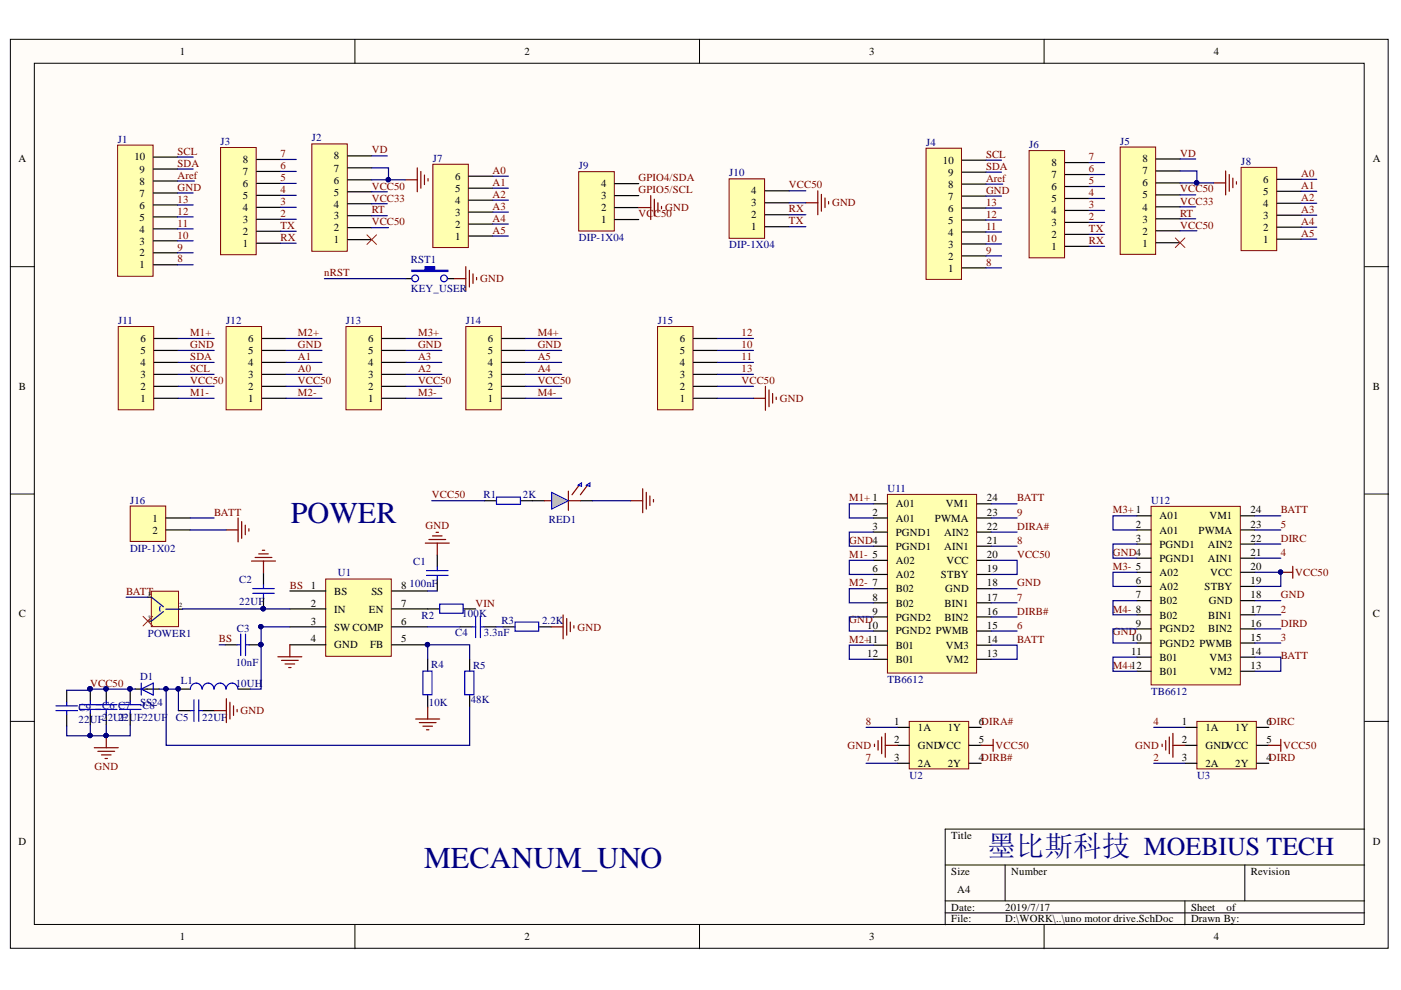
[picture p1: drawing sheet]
<svg xmlns="http://www.w3.org/2000/svg" width="297mm" height="210mm" viewBox="0 0 297 210" stroke-linecap="round" stroke-linejoin="round" font-family="sans-serif">
<g fill="#fffcf8" stroke="#000" stroke-width=".21">
<path d="M2.2 8.3h292.1v192.8h-292.1z"/>
<path d="M7.3 13.4h281.9v182.6h-281.9z"/>
</g>
<g fill="none" stroke="#000" stroke-width=".21">
<path d="M75.3 8.3v5.1M148.3 8.3v5.1M221.4 8.3v5.1M2.2 56.5h5.1M289.3 56.5h5.1M2.2 104.7h5.1M289.3 104.7h5.1M2.2 153h5.1M289.3 153h5.1M289.3 175.8h-88.9v20.3M75.3 196.1v5.1M148.3 196.1v5.1"/>
<path d="M200.4 183.4h88.9M200.4 191h88.9M200.4 193.5h88.9M213.1 183.4v7.6M221.4 196.1v5.1M251.2 191v5.1M263.9 183.4v7.6"/>
</g>
<path d="M188.2 104.8h18.9v37.9h-18.9z" fill="#ffffb0" stroke="#800000" stroke-width=".21"/>
<g fill="none" stroke="#000" stroke-width=".25">
<path d="M185.2 106.8h3M185.2 109.8h3M185.2 112.8h3M185.2 115.8h3M185.2 118.8h3M207.2 106.8h3M207.2 109.8h3M207.2 112.8h3M207.2 115.8h3M207.2 118.8h3M185.2 121.8h3M185.2 124.8h3"/>
<path d="M185.2 127.8h3M185.2 130.8h3M185.2 133.8h3M185.2 136.8h3M185.2 139.8h3M207.2 121.8h3M207.2 124.8h3M207.2 127.8h3M207.2 130.8h3M207.2 133.8h3M207.2 136.8h3M207.2 139.8h3"/>
</g>
<path d="M192.8 153h12.6v10h-12.6z" fill="#ffffb0" stroke="#800000" stroke-width=".21"/>
<path d="M190.2 154.2h2.6M190.2 158h2.6M205.5 154.2h2.5M205.5 158h2.5M190.2 161.8h2.6M205.5 161.8h2.5" fill="none" stroke="#000" stroke-width=".25"/>
<path d="M185.4 157.8v.5M186.2 157v2M186.9 156.3v3.5M187.7 158h2.5M187.7 155.5v5.1M208 158h2.6M210.6 156.8v2.5" fill="none" stroke="#800000" stroke-width=".25"/>
<path d="M253.8 153h12.6v10h-12.6z" fill="#ffffb0" stroke="#800000" stroke-width=".21"/>
<path d="M251.2 154.2h2.6M251.2 158h2.6M266.5 154.2h2.5M266.5 158h2.5M251.2 161.8h2.6M266.5 161.8h2.5" fill="none" stroke="#000" stroke-width=".25"/>
<path d="M246.4 157.8v.5M247.2 157v2M247.9 156.3v3.5M248.7 158h2.5M248.7 155.5v5.1M269 158h2.5M271.5 156.8v2.5" fill="none" stroke="#800000" stroke-width=".25"/>
<path d="M69.1 122.8h13.9v16.4h-13.9z" fill="#ffffb0" stroke="#800000" stroke-width=".21"/>
<g fill="none" stroke="#000" stroke-width=".25">
<path d="M92.7 117.7v2.5M102.7 106.2h2.6M110.3 106.2h5.1M123.1 106.2h2.5M47.7 136.7h2.6M52.8 136.7h2.6M55.9 121.5v2.5M55.9 126.6v2.5M61.5 125.3h7.6M61.5 129.1h7.6M61.5 132.9h7.6M61.5 136.7h7.6"/>
<path d="M83.1 125.3h7.6M83.1 129.1h10.1M83.1 132.9h7.6M83.1 136.7h7.6M90.7 139.8v2.5M92.7 122.8v2.5M97.5 132.9h2.6M98.3 129.1h2.5M99.6 139.8v2.5M102.6 132.9h2.6M106.7 132.9h2.5M114.3 132.9h2.6"/>
<path d="M37.8 146.1h2.6M37.8 150.7h2.6M42.9 150.7h2.5M50.5 146.1h2.6M90.7 147.4v2.5M99.6 147.4v2.5"/>
</g>
<g fill="#000080" stroke="#000080" stroke-width=".21">
<circle cx="90.6" cy="136.7" r=".46"/>
<circle cx="55.8" cy="129.1" r=".46"/>
<circle cx="55.3" cy="136.7" r=".46"/>
<circle cx="37.8" cy="146.1" r=".46"/>
<circle cx="19.1" cy="146.1" r=".46"/>
</g>
<g fill="none" stroke="#00f" stroke-width=".25">
<path d="M105.3 105.4h5v1.5h-5zM50.3 136.7h.7M51 134.4v4.6M52.1 136.7h.7M52.1 134.4v4.6M53.6 124.8h4.6M53.6 125.8h4.6M55.9 124v.8M55.9 125.8v.8M90.4 121h4.6M90.4 122h4.6M92.7 120.2v.8"/>
<path d="M92.7 122v.8M93.2 128.1h5v1.9h-5zM100.1 132.9h.7M100.8 130.6v4.6M101.9 132.9h.7M101.9 130.6v4.6M109.2 131.9h5v1.9h-5zM40.4 150.7h.7M41.1 148.4v4.6M42.1 150.7h.8M42.1 148.4v4.6M42.8 146.1a1.22 1.22 0 0 0-1.2-1.3 1.22 1.22 0 0 0-1.2 1.3"/>
<path d="M45.3 146.1a1.22 1.22 0 0 0-1.2-1.3 1.22 1.22 0 0 0-1.2 1.3M47.9 146.1a1.23 1.23 0 0 0-1.2-1.3 1.23 1.23 0 0 0-1.3 1.3M50.4 146.1a1.23 1.23 0 0 0-1.2-1.3 1.23 1.23 0 0 0-1.2 1.3M89.7 142.3h1.9v5h-1.9zM98.5 142.3h2v5h-2z"/>
</g>
<g fill="none" stroke="#800000" stroke-width=".25">
<path d="M53.3 119h5.1M54.1 118.2h3.5M54.8 117.4h2.1M55.6 116.7h.5M55.9 119v2.5M90.2 115.2h5.1M90.9 114.4h3.6M91.7 113.6h2M92.5 112.9h.5M92.7 115.2v2.5M115.4 106.2h1.6M120.5 104.1v4.1"/>
<path d="M120.5 106.2h2.6M122.8 102.9l-1.5 2M124.6 102.9l-1.5 2M58.9 139.3h5.1M61.5 136.7v2.6M116.9 132.9h2.5M119.4 130.4v5M120.2 131.1v3.6M120.9 131.9v2M121.7 132.7v.5M45.4 150.7h2.6M48 148.1v5.1"/>
<path d="M48.8 148.9v3.5M49.5 149.7v2M50.3 150.4v.5M59.7 140h3.5M60.4 140.8h2.1M61.2 141.5h.5M88.1 152.4h5.1M88.9 153.2h3.6M89.7 154h2M90.4 154.7h.5M90.7 149.9v2.5"/>
</g>
<path d="M122.5 102.9l.8-.5v.7z" fill="#c0c0c0"/>
<path d="M122.5 102.9l.8-.5v.7z" fill="none" stroke="#00f" stroke-width=".21"/>
<path d="M124.3 102.9l.8-.5v.7z" fill="#c0c0c0"/>
<path d="M124.3 102.9l.8-.5v.7z" fill="none" stroke="#00f" stroke-width=".21"/>
<path d="M117 104.4l3.5 1.8-3.5 1.7z" fill="#c0c0c0"/>
<path d="M117 104.4l3.5 1.8-3.5 1.7z" fill="none" stroke="#00f" stroke-width=".21"/>
<path d="M31.3 126.6h.8M31.3 131.7h.8M38 129.2h.7M28.7 146.1h5.1" fill="none" stroke="#000" stroke-width=".25"/>
<path d="M29.9 146.1l2.6-1.3v2.6zM29.9 144.8v2.6" fill="none" stroke="#00f" stroke-width=".25"/>
<path d="M133.7 106.2h2.6M136.3 103.6v5.1M137 104.4v3.5M137.8 105.2v2M138.6 105.9v.5" fill="none" stroke="#800000" stroke-width=".25"/>
<path d="M32.1 125.3h5.7v7.6h-5.7z" fill="#ffffb0" stroke="#800000" stroke-width=".21"/>
<path d="M32.1 126.6l2.5 2M34.6 129.7l-2.5 2M35.2 129.2h2.8" fill="none" stroke="#0c0087" stroke-width=".25"/>
<path d="M34 128.6l-.2 .5 .2 .5" fill="none" stroke="#00f" stroke-width=".25"/>
<path d="M30.3 130.7l2.1 2M32.4 130.7l-2.1 2" fill="none" stroke="#f00" stroke-width=".21"/>
<path d="M24.9 30.8h7.6v27.8h-7.6z" fill="#ffffb0" stroke="#800000" stroke-width=".21"/>
<path d="M32.6 38.4h5M32.6 35.8h5M32.6 33.3h5M32.6 56.1h5M32.6 53.6h5M32.6 51.1h5M32.6 48.5h5M32.6 46h5M32.6 43.5h5M32.6 40.9h5" fill="none" stroke="#000" stroke-width=".25"/>
<path d="M46.8 31.3h7.5v22.7h-7.5z" fill="#ffffb0" stroke="#800000" stroke-width=".21"/>
<path d="M54.4 38.9h5.1M54.4 36.3h5.1M54.4 33.8h5.1M54.4 51.6h5.1M54.4 49h5.1M54.4 46.5h5.1M54.4 44h5.1M54.4 41.4h5.1" fill="none" stroke="#000" stroke-width=".25"/>
<path d="M66.1 30.5h7.5v22.8h-7.5z" fill="#ffffb0" stroke="#800000" stroke-width=".21"/>
<path d="M73.7 38.1h5.1M73.7 35.6h5.1M73.7 33h5.1M73.7 50.8h5.1M73.7 48.3h5.1M73.7 45.7h5.1M73.7 43.2h5.1M73.7 40.7h5.1" fill="none" stroke="#000" stroke-width=".25"/>
<path d="M77.8 49.8l2 2M79.8 49.8l-2 2" fill="none" stroke="#f00" stroke-width=".21"/>
<path d="M85.9 38.1h2.6M88.5 35.6v5.1M89.2 36.3v3.6M90 37.1v2M90.8 37.9v.5" fill="none" stroke="#800000" stroke-width=".25"/>
<path d="M91.8 34.8h7.5v17.7h-7.5z" fill="#ffffb0" stroke="#800000" stroke-width=".21"/>
<path d="M99.4 39.9h5.1M99.4 37.4h5.1M99.4 50h5.1M99.4 47.5h5.1M99.4 45h5.1M99.4 42.4h5.1" fill="none" stroke="#000" stroke-width=".25"/>
<path d="M122.7 36.4h7.5v12.6h-7.5z" fill="#ffffb0" stroke="#800000" stroke-width=".21"/>
<path d="M130.3 38.9h5.1M86.1 59.1h1.2M94.9 59.1h1.3M130.3 46.5h5.1M130.3 44h5.1M130.3 41.5h5.1" fill="none" stroke="#000" stroke-width=".25"/>
<path d="M96.2 59.1h2.6M98.8 56.5v5.1M99.5 57.3v3.6M100.3 58.1v2M101 58.8v.5" fill="none" stroke="#800000" stroke-width=".25"/>
<path d="M87.3 57.3h2.8v-.8h2.1v.8h2.7v.3h-7.6z" fill-rule="evenodd" fill="#00f"/>
<g fill="none" stroke="#00f" stroke-width=".25">
<path d="M87.3 57.3h2.8v-.8h2.1v.8h2.7v.3h-7.6z"/>
<circle cx="88" cy="59" r=".72"/>
<circle cx="94.1" cy="59" r=".71"/>
</g>
<path d="M154.6 37.9h7.5v12.6h-7.5z" fill="#ffffb0" stroke="#800000" stroke-width=".21"/>
<path d="M162.2 48.1h5.1M162.2 45.5h5.1M162.2 43h5.1M162.2 40.5h5.1" fill="none" stroke="#000" stroke-width=".25"/>
<path d="M135.4 44h2.6M138 41.5v5M138.7 42.2v3.6M139.5 43v2M140.3 43.8v.5M170.8 43h2.6M173.4 40.5v5M174.2 41.2v3.6M174.9 42v2M175.7 42.7v.5" fill="none" stroke="#800000" stroke-width=".25"/>
<path d="M139.4 69.2h7.5v17.7h-7.5z" fill="#ffffb0" stroke="#800000" stroke-width=".21"/>
<path d="M147 79.4h5.1M147 76.8h5.1M147 74.3h5.1M147 71.8h5.1M147 84.5h5.1M147 81.9h5.1" fill="none" stroke="#000" stroke-width=".25"/>
<path d="M159.7 84.5h2.6M162.3 81.9v5.1M163 82.7v3.5M163.8 83.4v2.1M164.6 84.2v.5" fill="none" stroke="#800000" stroke-width=".25"/>
<path d="M25.1 69.2h7.5v17.7h-7.5z" fill="#ffffb0" stroke="#800000" stroke-width=".21"/>
<path d="M32.7 79.4h5.1M32.7 76.8h5.1M32.7 74.3h5.1M32.7 71.8h5.1M32.7 84.5h5.1M32.7 81.9h5.1" fill="none" stroke="#000" stroke-width=".25"/>
<path d="M244.1 107.4h18.9v37.8h-18.9z" fill="#ffffb0" stroke="#800000" stroke-width=".21"/>
<g fill="none" stroke="#000" stroke-width=".25">
<path d="M241.1 109.4h3M241.1 112.4h3M241.1 115.4h3M241.1 118.3h3M263.1 109.4h3M263.1 112.4h3M263.1 115.4h3M263.1 118.3h3M241.1 121.3h3M241.1 124.3h3M241.1 127.4h3M241.1 130.3h3"/>
<path d="M241.1 133.3h3M241.1 136.3h3M241.1 139.3h3M263.1 121.3h3M263.1 124.3h3M263.1 127.4h3M263.1 130.3h3M263.1 133.3h3M263.1 136.3h3M263.1 139.3h3M241.1 142.3h3M263.1 142.3h3"/>
</g>
<path d="M47.9 69.2h7.6v17.7h-7.6z" fill="#ffffb0" stroke="#800000" stroke-width=".21"/>
<path d="M55.6 79.4h5M55.6 76.8h5M55.6 74.3h5M55.6 71.8h5M55.6 84.5h5M55.6 81.9h5" fill="none" stroke="#000" stroke-width=".25"/>
<path d="M73.3 69.2h7.6v17.7h-7.6z" fill="#ffffb0" stroke="#800000" stroke-width=".21"/>
<path d="M81 79.4h5.1M81 76.8h5.1M81 74.3h5.1M81 71.8h5.1M81 84.5h5.1M81 81.9h5.1" fill="none" stroke="#000" stroke-width=".25"/>
<path d="M98.8 69.2h7.5v17.7h-7.5z" fill="#ffffb0" stroke="#800000" stroke-width=".21"/>
<path d="M106.4 79.4h5.1M106.4 76.8h5.1M106.4 74.3h5.1M106.4 71.8h5.1M106.4 84.5h5.1M106.4 81.9h5.1" fill="none" stroke="#000" stroke-width=".25"/>
<path d="M27.6 107.3h7.5v7.5h-7.5z" fill="#ffffb0" stroke="#800000" stroke-width=".21"/>
<path d="M35.2 109.8h5.1M35.2 112.4h5.1" fill="none" stroke="#000" stroke-width=".25"/>
<path d="M47.9 112.4h2.6M50.5 109.8v5.1M51.2 110.6v3.5M52 111.3v2.1M52.8 112.1v.5" fill="none" stroke="#800000" stroke-width=".25"/>
<path d="M196.3 31.4h7.6v27.8h-7.6z" fill="#ffffb0" stroke="#800000" stroke-width=".21"/>
<path d="M204 39h5M204 36.5h5M204 34h5M204 56.8h5M204 54.3h5M204 51.7h5M204 49.2h5M204 46.6h5M204 44.1h5M204 41.6h5" fill="none" stroke="#000" stroke-width=".25"/>
<path d="M218.2 31.9h7.5v22.8h-7.5z" fill="#ffffb0" stroke="#800000" stroke-width=".21"/>
<path d="M225.8 39.5h5.1M225.8 37h5.1M225.8 34.5h5.1M225.8 52.2h5.1M225.8 49.7h5.1M225.8 47.2h5.1M225.8 44.6h5.1M225.8 42.1h5.1" fill="none" stroke="#000" stroke-width=".25"/>
<path d="M237.5 31.2h7.5v22.7h-7.5z" fill="#ffffb0" stroke="#800000" stroke-width=".21"/>
<path d="M245.1 38.8h5.1M245.1 36.2h5.1M245.1 33.7h5.1M245.1 51.5h5.1M245.1 48.9h5.1M245.1 46.4h5.1M245.1 43.9h5.1M245.1 41.3h5.1" fill="none" stroke="#000" stroke-width=".25"/>
<path d="M249.2 50.5l2 2M251.2 50.5l-2 2" fill="none" stroke="#f00" stroke-width=".21"/>
<path d="M257.3 38.8h2.6M259.9 36.2v5.1M260.6 37v3.6M261.4 37.8v2M262.1 38.5v.5" fill="none" stroke="#800000" stroke-width=".25"/>
<path d="M263.1 35.5h7.6v17.6h-7.6z" fill="#ffffb0" stroke="#800000" stroke-width=".21"/>
<g fill="none" stroke="#000" stroke-width=".25">
<path d="M270.8 38h5.1M270.8 50.7h5.1M270.8 48.2h5.1M270.8 45.6h5.1M270.8 43.1h5.1M270.8 40.6h5.1M14.1 146.4v2.5M14.1 151.4v2.6M19.1 146.1v2.5M19.1 151.2v2.5M22.5 146.1v2.5M22.5 151.2v2.5"/>
<path d="M27.6 146.1v2.5M27.6 151.2v2.5"/>
</g>
<path d="M271.5 121.3h2.6M274.1 120.1v2.5M20 158.5h5.1M20.7 159.3h3.6M22.5 156v2.5M21.5 160.1h2M22.3 160.8h.5" fill="none" stroke="#800000" stroke-width=".25"/>
<g fill="#000080" stroke="#000080" stroke-width=".21">
<circle cx="271.5" cy="121.3" r=".46"/>
<circle cx="22.5" cy="146.1" r=".46"/>
<circle cx="19.1" cy="146.1" r=".46"/>
<circle cx="27.6" cy="146.1" r=".46"/>
<circle cx="55.8" cy="129.1" r=".46"/>
<circle cx="55.3" cy="132.9" r=".46"/>
<circle cx="90.6" cy="136.7" r=".46"/>
<circle cx="35.2" cy="146.1" r=".46"/>
<circle cx="37.8" cy="146.1" r=".46"/>
<circle cx="55.3" cy="136.7" r=".46"/>
<circle cx="82.3" cy="38.1" r=".46"/>
<circle cx="253.7" cy="38.7" r=".47"/>
<circle cx="22.5" cy="155.9" r=".46"/>
<circle cx="19.1" cy="155.9" r=".46"/>
</g>
<g fill="none" stroke="#00f" stroke-width=".25">
<path d="M11.9 150.7h4.5M11.9 149.7h4.5M14.1 148.9v.8M14.1 150.7v.7M16.9 150.4h7.9M16.9 149.4h7.9M19.1 148.6v.8M19.1 150.4v.8M22.5 148.6v.8M22.5 150.4v.8M25.3 150.4h4.6M25.3 149.4h4.6"/>
<path d="M27.6 148.6v.8M27.6 150.4v.8"/>
</g>
<g fill="none" stroke="#000080" stroke-width=".25">
<path d="M37.6 33.3h3.3M37.6 35.8h3.3M37.6 38.4h3.6M59.5 33.8h3.3M59.5 36.3h3.3M59.5 38.9h3.3M78.8 38.1h7.1M78.8 35.6h3.6v2.5M78.8 33h3.3M104.5 39.9h3.3M104.5 37.4h3.3M209 34h3.3"/>
<path d="M209 36.5h3.3M209 39h3.6M230.9 34.5h3.3M230.9 37h3.3M230.9 39.5h3.3M250.2 38.8h7.1M250.2 36.2h3.6v2.6M250.2 33.7h3.3M275.9 38h3.3M37.6 40.9h3.3M37.6 43.5h3.3M37.6 46h3.3"/>
<path d="M37.6 48.5h3.3M37.6 51.1h3.3M37.6 53.6h3.3M37.6 56.1h3.3M59.5 41.4h3.3M59.5 44h3.3M59.5 46.5h3.3M59.5 49h3.3M59.5 51.6h3.3M68.8 59.1h17.3M78.8 40.7h3.3M78.8 43.2h3.3"/>
<path d="M78.8 45.7h3.3M78.8 48.3h3.6M104.5 50h3.3M104.5 47.5h3.3M104.5 45h3.3M104.5 42.4h3.3M167.3 40.5h3.5M167.3 43h3.5M167.3 45.5h3.5M167.3 48.1h3.5M209 41.6h3.3M209 44.1h3.3"/>
<path d="M209 46.6h3.3M209 49.2h3.3M209 51.7h3.3M209 54.3h3.3M209 56.8h3.3M230.9 42.1h3.3M230.9 44.6h3.3M230.9 47.2h3.3M230.9 49.7h3.3M230.9 52.2h3.3M250.2 41.3h3.3M250.2 43.9h3.3"/>
<path d="M250.2 46.4h3.3M250.2 48.9h3.6M275.9 50.7h3.3M275.9 48.2h3.3M275.9 45.6h3.3M275.9 43.1h3.3M275.9 40.6h3.3M37.8 71.8h7.6M37.8 74.3h7.6M37.8 76.8h7.6M37.8 79.4h7.6M60.6 71.8h7.7"/>
<path d="M60.6 74.3h7.7M60.6 76.8h7.7M60.6 79.4h7.7M86.1 71.8h7.6M86.1 74.3h7.6M86.1 76.8h7.6M86.1 79.4h7.6M111.5 71.8h7.6M111.5 74.3h7.6M111.5 76.8h7.6M111.5 79.4h7.6M152.1 71.8h7.6"/>
<path d="M152.1 74.3h7.6M152.1 76.8h7.6M152.1 79.4h7.6M37.8 81.9h7.6M37.8 84.5h7.6M60.6 81.9h7.7M60.6 84.5h7.7M86.1 81.9h7.6M86.1 84.5h7.6M111.5 81.9h7.6M111.5 84.5h7.6M152.1 81.9h7.6"/>
<path d="M152.1 84.5h7.6M40.3 109.8h5.1M40.3 112.4h7.6M91.5 106.2h11.2M125.6 106.2h8.1M185.2 106.8h-5.1v3h5.1M185.2 112.8h-5.1v3h5.1M185.2 118.8h-5.1v3h5.1M210.2 118.8h5.4v3h-5.4M210.2 106.8h5.4M210.2 109.8h5.4M210.2 112.8h5.4"/>
<path d="M210.2 115.8h5.4M241.1 109.4h-5.1v3h5.1M241.1 115.4h-5.1v2.9h5.1M266.1 109.4h5.4M266.1 112.4h5.4M266.1 115.4h5.4M266.1 118.3h5.4M26.7 126.6h4.6M46.5 136.7h1.2M55.4 132.7v13.4h-2.3M55.4 132.9h6.1M61.5 129.1l-22.8 .1"/>
<path d="M90.7 139.8v-3.1h8.9v3.1M90.7 125.3h2M90.7 132.9h6.8M105.2 132.9h1.5M185.2 124.8h-5.1v3h5.1M185.2 130.8h-5.1v3h5.1M185.2 136.8h-5.1v3h5.1M210.2 136.8h5.4v3h-5.4M210.2 124.8h5.4M210.2 127.8h5.4M210.2 130.8h5.4M210.2 133.8h5.4"/>
<path d="M241.1 121.3h-5.1v3h5.1M241.1 127.4h-5.1v2.9h5.1M241.1 133.3h-5.1v3h5.1M241.1 139.3h-5.1v3h5.1M266.1 139.3h5.4v3h-5.4M266.1 121.3h5.4v3h-5.4M266.1 127.4h5.4M266.1 130.3h5.4M266.1 133.3h5.4M266.1 136.3h5.4M14.1 154v2h5M19.1 153.7v2.3h3.4v-2.3"/>
<path d="M27.6 153.7v2.3h-5.1M28.7 146.1h-9.6v.3h-5M33.8 146.1h1.4M99.6 149.9v8.1h-64.4v-11.9h2.6v4.6M183.6 154.2h6.6M244.6 154.2h6.6M183.6 161.8h6.6M244.6 161.8h6.6"/>
</g>
<g font-size="6.4" fill="#000080">
<text x="61.7" y="111">POWER</text>
<text x="89.9" y="184">MECANUM_UNO</text>
</g>
<text font-size="6.1" fill="#000080" x="209.3" y="181.5">墨比斯科技 MOEBIUS TECH</text>
<g font-size="2.3">
<text x="38.1" y="11.7">1</text>
<text x="111.2" y="11.7">2</text>
<text x="184.3" y="11.7">3</text>
<text x="257.3" y="11.7">4</text>
<text x="3.9" y="34.5">A</text>
<text x="28.5" y="34">10</text>
<text x="51.5" y="34.5">8</text>
<text x="70.8" y="33.8">8</text>
<text x="199.9" y="34.7">10</text>
<text x="222.9" y="35.2">8</text>
<text x="242.2" y="34.5">8</text>
<text x="291.1" y="34.5">A</text>
<text x="29.6" y="41.7">7</text>
<text x="29.6" y="39.2">8</text>
<text x="29.6" y="36.6">9</text>
<text x="51.5" y="39.7">6</text>
<text x="51.5" y="37.2">7</text>
<text x="70.8" y="41.5">5</text>
<text x="70.8" y="38.9">6</text>
<text x="70.8" y="36.4">7</text>
<text x="96.5" y="40.7">5</text>
<text x="96.5" y="38.2">6</text>
<text x="127.4" y="39.7">4</text>
<text x="159.2" y="41.2">4</text>
<text x="201" y="39.8">8</text>
<text x="201" y="37.2">9</text>
<text x="222.9" y="40.3">6</text>
<text x="222.9" y="37.7">7</text>
<text x="242.2" y="39.5">6</text>
<text x="242.2" y="37">7</text>
<text x="267.8" y="41.3">5</text>
<text x="267.8" y="38.8">6</text>
<text x="29.6" y="46.8">5</text>
<text x="29.6" y="44.2">6</text>
<text x="51.5" y="47.3">3</text>
<text x="51.5" y="44.8">4</text>
<text x="51.5" y="42.2">5</text>
<text x="70.8" y="46.5">3</text>
<text x="70.8" y="44">4</text>
<text x="96.5" y="45.8">3</text>
<text x="96.5" y="43.2">4</text>
<text x="127.4" y="47.3">1</text>
<text x="127.4" y="44.8">2</text>
<text x="127.4" y="42.2">3</text>
<text x="159.2" y="46.3">2</text>
<text x="159.2" y="43.7">3</text>
<text x="201" y="47.5">5</text>
<text x="201" y="44.9">6</text>
<text x="201" y="42.3">7</text>
<text x="222.9" y="48">3</text>
<text x="222.9" y="45.4">4</text>
<text x="222.9" y="42.8">5</text>
<text x="242.2" y="47.2">3</text>
<text x="242.2" y="44.7">4</text>
<text x="242.2" y="42.1">5</text>
<text x="267.8" y="46.4">3</text>
<text x="267.8" y="43.9">4</text>
<text x="29.6" y="51.8">3</text>
<text x="29.6" y="49.3">4</text>
<text x="51.5" y="52.4">1</text>
<text x="51.5" y="49.8">2</text>
<text x="70.8" y="51.6">1</text>
<text x="70.8" y="49.1">2</text>
<text x="96.5" y="50.8">1</text>
<text x="96.5" y="48.3">2</text>
<text x="159.2" y="48.8">1</text>
<text x="201" y="52.5">3</text>
<text x="201" y="50">4</text>
<text x="222.9" y="53">1</text>
<text x="222.9" y="50.5">2</text>
<text x="242.2" y="52.3">1</text>
<text x="242.2" y="49.7">2</text>
<text x="267.8" y="51.5">1</text>
<text x="267.8" y="49">2</text>
<text x="29.6" y="56.9">1</text>
<text x="29.6" y="54.4">2</text>
<text x="201" y="57.6">1</text>
<text x="201" y="55.1">2</text>
<text x="29.8" y="77.6">4</text>
<text x="29.8" y="75.1">5</text>
<text x="29.8" y="72.5">6</text>
<text x="52.6" y="77.6">4</text>
<text x="52.6" y="75.1">5</text>
<text x="52.6" y="72.5">6</text>
<text x="78.1" y="77.6">4</text>
<text x="78.1" y="75.1">5</text>
<text x="78.1" y="72.5">6</text>
<text x="103.4" y="77.6">4</text>
<text x="103.4" y="75.1">5</text>
<text x="103.4" y="72.5">6</text>
<text x="144.1" y="77.6">4</text>
<text x="144.1" y="75.1">5</text>
<text x="144.1" y="72.5">6</text>
<text x="4" y="82.7">B</text>
<text x="29.8" y="82.7">2</text>
<text x="29.8" y="80.1">3</text>
<text x="52.6" y="82.7">2</text>
<text x="52.6" y="80.1">3</text>
<text x="78.1" y="82.7">2</text>
<text x="78.1" y="80.1">3</text>
<text x="103.4" y="82.7">2</text>
<text x="103.4" y="80.1">3</text>
<text x="144.1" y="82.7">2</text>
<text x="144.1" y="80.1">3</text>
<text x="291.1" y="82.7">B</text>
<text x="29.8" y="85.2">1</text>
<text x="52.6" y="85.2">1</text>
<text x="78.1" y="85.2">1</text>
<text x="103.4" y="85.2">1</text>
<text x="144.1" y="85.2">1</text>
<text x="189.9" y="107.6">A01</text>
<text x="200.5" y="107.6">VM1</text>
<text x="209.2" y="106.3">24</text>
<text x="32.3" y="110.6">1</text>
<text x="32.3" y="113.2">2</text>
<text x="185" y="109.4">2</text>
<text x="185" y="112.3">3</text>
<text x="189.9" y="110.6">A01</text>
<text x="189.9" y="113.6">PGND1</text>
<text x="198.2" y="110.6">PWMA</text>
<text x="200.2" y="113.6">AIN2</text>
<text x="209.2" y="112.3">22</text>
<text x="209.2" y="109.4">23</text>
<text x="240.9" y="111.9">2</text>
<text x="245.8" y="110.1">A01</text>
<text x="245.8" y="113.2">A01</text>
<text x="254.1" y="113.2">PWMA</text>
<text x="256.4" y="110.1">VM1</text>
<text x="265.1" y="111.9">23</text>
<text x="265.1" y="108.9">24</text>
<text x="189.9" y="116.6">PGND1</text>
<text x="189.9" y="119.6">A02</text>
<text x="200.2" y="116.6">AIN1</text>
<text x="200.7" y="119.6">VCC</text>
<text x="209.2" y="118.3">20</text>
<text x="209.2" y="115.4">21</text>
<text x="240.9" y="114.8">3</text>
<text x="245.8" y="116.1">PGND1</text>
<text x="245.8" y="119.2">PGND1</text>
<text x="256.1" y="119.2">AIN1</text>
<text x="256.1" y="116.1">AIN2</text>
<text x="265.1" y="117.9">21</text>
<text x="265.1" y="114.8">22</text>
<text x="65.9" y="124.8">1</text>
<text x="85.1" y="124.8">8</text>
<text x="185" y="121.4">6</text>
<text x="189.9" y="122.6">A02</text>
<text x="189.9" y="125.6">B02</text>
<text x="199.5" y="122.6">STBY</text>
<text x="200.4" y="125.6">GND</text>
<text x="209.2" y="124.3">18</text>
<text x="209.2" y="121.4">19</text>
<text x="240.9" y="123.9">6</text>
<text x="245.8" y="122.1">A02</text>
<text x="245.8" y="125.2">A02</text>
<text x="255.4" y="125.2">STBY</text>
<text x="256.6" y="122.1">VCC</text>
<text x="265.1" y="123.9">19</text>
<text x="265.1" y="120.8">20</text>
<text x="4" y="130.9">C</text>
<text x="65.9" y="128.6">2</text>
<text x="70.9" y="126.1">BS</text>
<text x="70.9" y="129.9">IN</text>
<text x="78.2" y="129.9">EN</text>
<text x="78.7" y="126.1">SS</text>
<text x="85.1" y="128.6">7</text>
<text x="185" y="127.3">8</text>
<text x="185" y="130.3">9</text>
<text x="189.9" y="128.6">B02</text>
<text x="189.9" y="131.6">PGND2</text>
<text x="200.3" y="131.6">BIN2</text>
<text x="200.3" y="128.6">BIN1</text>
<text x="209.2" y="130.3">16</text>
<text x="209.2" y="127.3">17</text>
<text x="240.9" y="126.8">7</text>
<text x="245.8" y="128.1">B02</text>
<text x="245.8" y="131.1">B02</text>
<text x="256.2" y="131.1">BIN1</text>
<text x="256.3" y="128.1">GND</text>
<text x="265.1" y="129.9">17</text>
<text x="265.1" y="126.8">18</text>
<text x="291.1" y="130.9">C</text>
<text x="65.9" y="132.4">3</text>
<text x="65.9" y="136.2">4</text>
<text x="70.9" y="133.7">SW COMP</text>
<text x="70.9" y="137.5">GND</text>
<text x="78.5" y="137.5">FB</text>
<text x="85.1" y="136.2">5</text>
<text x="85.1" y="132.4">6</text>
<text x="183.9" y="133.3">10</text>
<text x="189.9" y="134.5">PGND2 PWMB</text>
<text x="189.9" y="137.6">B01</text>
<text x="200.5" y="137.6">VM3</text>
<text x="209.2" y="136.3">14</text>
<text x="209.2" y="133.3">15</text>
<text x="239.8" y="135.9">10</text>
<text x="240.9" y="132.8">9</text>
<text x="245.8" y="134.1">PGND2</text>
<text x="245.8" y="137.1">PGND2 PWMB</text>
<text x="256.2" y="134.1">BIN2</text>
<text x="265.1" y="135.9">15</text>
<text x="265.1" y="132.8">16</text>
<text x="183.9" y="139.3">12</text>
<text x="189.9" y="140.5">B01</text>
<text x="200.5" y="140.5">VM2</text>
<text x="209.2" y="139.3">13</text>
<text x="239.8" y="138.8">11</text>
<text x="245.8" y="140.1">B01</text>
<text x="245.8" y="143.1">B01</text>
<text x="256.4" y="143.1">VM2</text>
<text x="256.4" y="140.1">VM3</text>
<text x="265.1" y="141.8">13</text>
<text x="265.1" y="138.8">14</text>
<text x="189.6" y="153.7">1</text>
<text x="194.6" y="155">1A</text>
<text x="200.9" y="155">1Y</text>
<text x="207.5" y="153.7">6DIRA#</text>
<text x="250.6" y="153.7">1</text>
<text x="255.6" y="155">1A</text>
<text x="261.9" y="155">1Y</text>
<text x="268.5" y="153.7">6DIRC</text>
<text x="189.6" y="157.5">2</text>
<text x="189.6" y="161.3">3</text>
<text x="194.6" y="158.8">GNDVCC</text>
<text x="207.5" y="161.3">4DIRB#</text>
<text x="207.5" y="157.5">5</text>
<text x="250.6" y="157.5">2</text>
<text x="250.6" y="161.3">3</text>
<text x="255.6" y="158.8">GNDVCC</text>
<text x="268.5" y="161.3">4DIRD</text>
<text x="268.5" y="157.5">5</text>
<text x="194.6" y="162.6">2A</text>
<text x="200.9" y="162.6">2Y</text>
<text x="255.6" y="162.6">2A</text>
<text x="261.9" y="162.6">2Y</text>
<text x="3.9" y="179.1">D</text>
<text x="201.7" y="177.9">Title</text>
<text x="291.1" y="179.1">D</text>
<text x="201.7" y="185.5">Size</text>
<text x="214.4" y="185.5">Number</text>
<text x="265.2" y="185.5">Revision</text>
<text x="203" y="189.3">A4</text>
<text x="201.7" y="193.1">Date:</text>
<text x="201.7" y="195.6">File:</text>
<text x="213.1" y="193.1">2019/7/17</text>
<text x="213.1" y="195.6">D:\WORK\..\uno motor drive.SchDoc</text>
<text x="252.5" y="193.1">Sheet</text>
<text x="252.5" y="195.6">Drawn By:</text>
<text x="260" y="193.1">of</text>
<text x="38.1" y="199.4">1</text>
<text x="111.2" y="199.4">2</text>
<text x="184.3" y="199.4">3</text>
<text x="257.3" y="199.4">4</text>
</g>
<g font-size="2.3" fill="#000080">
<text x="66.1" y="30">J2</text>
<text x="24.9" y="30.2">J1</text>
<text x="46.8" y="30.7">J3</text>
<text x="91.8" y="34.3">J7</text>
<text x="122.7" y="35.9">J9</text>
<text x="196.4" y="30.9">J4</text>
<text x="218.2" y="31.4">J6</text>
<text x="237.5" y="30.7">J5</text>
<text x="263.2" y="35">J8</text>
<text x="154.6" y="37.4">J10</text>
<text x="122.7" y="51.1">DIP-1X04</text>
<text x="154.6" y="52.6">DIP-1X04</text>
<text x="87.1" y="55.8">RST1</text>
<text x="87.1" y="61.9">KEY_USER</text>
<text x="25" y="68.7">J11</text>
<text x="48" y="68.7">J12</text>
<text x="73.3" y="68.7">J13</text>
<text x="98.8" y="68.7">J14</text>
<text x="139.5" y="68.7">J15</text>
<text x="27.6" y="106.8">J16</text>
<text x="102.5" y="105.6">R1</text>
<text x="110.9" y="105.6">2K</text>
<text x="188.2" y="104.3">U11</text>
<text x="244.1" y="106.9">U12</text>
<text x="116.4" y="111">RED1</text>
<text x="27.6" y="117">DIP-1X02</text>
<text x="87.6" y="119.7">C1</text>
<text x="50.7" y="123.5">C2</text>
<text x="71.6" y="122">U1</text>
<text x="86.9" y="124.6">100nF</text>
<text x="50.7" y="128.4">22UF</text>
<text x="89.4" y="131.1">R2</text>
<text x="98" y="130.9">100</text>
<text x="101.6" y="130.9">K</text>
<text x="31.4" y="135">POWER1</text>
<text x="50.2" y="133.9">C3</text>
<text x="96.5" y="134.9">C4</text>
<text x="102.6" y="134.9">3.3nF</text>
<text x="106.3" y="132.3">R3</text>
<text x="114.9" y="132.3">2.2K</text>
<text x="50" y="141.3">10nF</text>
<text x="91.4" y="141.5">R4</text>
<text x="100.3" y="141.8">R5</text>
<text x="29.7" y="144.1">D1</text>
<text x="29.7" y="149.6">SS24</text>
<text x="38.3" y="145.1">L1</text>
<text x="50" y="145.6">10UH</text>
<text x="90.9" y="149.6">10K</text>
<text x="99.8" y="149.1">48K</text>
<text x="188.2" y="144.8">TB6612</text>
<text x="244.1" y="147.4">TB6612</text>
<text x="16.7" y="150.7">C9</text>
<text x="16.7" y="153.2">22UF2</text>
<text x="21.6" y="150.4">C6 C7</text>
<text x="22.8" y="152.9">2U2F2UF22UF</text>
<text x="30.2" y="150.4">C8</text>
<text x="37.3" y="152.9">C5</text>
<text x="42.9" y="152.9">22UF</text>
<text x="192.8" y="165.2">U2</text>
<text x="253.8" y="165.2">U3</text>
</g>
<g font-size="2.3" fill="#800000">
<text x="37.6" y="35.4">SDA</text>
<text x="37.6" y="32.8">SCL</text>
<text x="59.5" y="33.3">7</text>
<text x="59.5" y="35.9">6</text>
<text x="78.8" y="32.5">VD</text>
<text x="209.1" y="36">SDA</text>
<text x="209.1" y="33.4">SCL</text>
<text x="230.9" y="33.9">7</text>
<text x="250.2" y="33.2">VD</text>
<text x="37.6" y="40.4">GND</text>
<text x="37.6" y="37.9">Aref</text>
<text x="59.5" y="38.4">5</text>
<text x="59.5" y="41">4</text>
<text x="78.8" y="40.2">VCC50</text>
<text x="104.4" y="42">A2</text>
<text x="104.4" y="39.4">A1</text>
<text x="104.4" y="36.9">A0</text>
<text x="135.4" y="41">GPIO5/SCL</text>
<text x="135.4" y="38.4">GPIO4/SDA</text>
<text x="167.3" y="39.9">VCC50</text>
<text x="209.1" y="41">GND</text>
<text x="209.1" y="38.5">Aref</text>
<text x="230.9" y="36.5">6</text>
<text x="230.9" y="39">5</text>
<text x="230.9" y="41.5">4</text>
<text x="250.2" y="40.8">VCC50</text>
<text x="275.9" y="40">A1</text>
<text x="275.9" y="37.5">A0</text>
<text x="37.6" y="45.5">12</text>
<text x="37.6" y="43">13</text>
<text x="59.5" y="46">2</text>
<text x="59.5" y="43.5">3</text>
<text x="78.8" y="42.7">VCC33</text>
<text x="78.8" y="45.3">RT</text>
<text x="78.8" y="47.8">VCC50</text>
<text x="104.4" y="47">A4</text>
<text x="104.4" y="44.5">A3</text>
<text x="135.4" y="46">VCC50</text>
<text x="141.1" y="44.8">GND</text>
<text x="167.3" y="45">RX</text>
<text x="167.3" y="47.5">TX</text>
<text x="176.4" y="43.7">GND</text>
<text x="209.1" y="46.2">12</text>
<text x="209.1" y="43.7">13</text>
<text x="230.9" y="46.7">2</text>
<text x="230.9" y="44.2">3</text>
<text x="250.2" y="43.4">VCC33</text>
<text x="250.2" y="45.9">RT</text>
<text x="275.9" y="47.7">A4</text>
<text x="275.9" y="45.2">A3</text>
<text x="275.9" y="42.6">A2</text>
<text x="37.6" y="50.6">10</text>
<text x="37.6" y="53.1">9</text>
<text x="37.6" y="48">11</text>
<text x="59.5" y="51.1">RX</text>
<text x="59.5" y="48.6">TX</text>
<text x="104.4" y="49.6">A5</text>
<text x="209.1" y="51.3">10</text>
<text x="209.1" y="48.7">11</text>
<text x="209.1" y="53.8">9</text>
<text x="230.9" y="51.8">RX</text>
<text x="230.9" y="49.2">TX</text>
<text x="250.2" y="48.5">VCC50</text>
<text x="275.9" y="50.2">A5</text>
<text x="37.6" y="55.6">8</text>
<text x="68.8" y="58.6">nRST</text>
<text x="101.8" y="59.9">GND</text>
<text x="209.1" y="56.3">8</text>
<text x="40.3" y="71.3">M1+</text>
<text x="63.2" y="71.3">M2+</text>
<text x="88.6" y="71.3">M3+</text>
<text x="114" y="71.3">M4+</text>
<text x="157.2" y="71.3">12</text>
<text x="40.3" y="73.8">GND</text>
<text x="40.3" y="76.3">SDA</text>
<text x="63.2" y="73.8">GND</text>
<text x="63.2" y="76.3">A1</text>
<text x="88.6" y="73.8">GND</text>
<text x="88.6" y="76.3">A3</text>
<text x="114" y="73.8">GND</text>
<text x="114" y="76.3">A5</text>
<text x="157.2" y="73.8">10</text>
<text x="157.2" y="76.3">11</text>
<text x="40.3" y="78.9">SCL</text>
<text x="40.3" y="81.4">VCC50</text>
<text x="40.3" y="83.9">M1-</text>
<text x="63.2" y="78.9">A0</text>
<text x="63.2" y="81.4">VCC50</text>
<text x="63.2" y="83.9">M2-</text>
<text x="88.6" y="78.9">A2</text>
<text x="88.6" y="81.4">VCC50</text>
<text x="88.6" y="83.9">M3-</text>
<text x="114" y="78.9">A4</text>
<text x="114" y="81.4">VCC50</text>
<text x="114" y="83.9">M4-</text>
<text x="157.2" y="78.9">13</text>
<text x="157.2" y="81.4">VCC50</text>
<text x="165.3" y="85.2">GND</text>
<text x="91.6" y="105.6">VCC50</text>
<text x="180" y="106.3">M1+ 1</text>
<text x="215.7" y="106.3">BATT</text>
<text x="45.4" y="109.4">BATT</text>
<text x="90.2" y="112.1">GND</text>
<text x="215.7" y="109.4">9</text>
<text x="215.7" y="112.3">DIRA#</text>
<text x="235.9" y="108.9">M3+ 1</text>
<text x="271.6" y="108.9">BATT</text>
<text x="271.6" y="111.9">5</text>
<text x="180" y="115.4">GND4</text>
<text x="180" y="118.3">M1- 5</text>
<text x="215.7" y="115.4">8</text>
<text x="215.7" y="118.3">VCC50</text>
<text x="235.9" y="117.9">GND4</text>
<text x="271.6" y="117.9">4</text>
<text x="271.6" y="114.8">DIRC</text>
<text x="61.5" y="124.8">BS</text>
<text x="180" y="124.3">M2- 7</text>
<text x="215.7" y="124.3">GND</text>
<text x="235.9" y="120.8">M3- 5</text>
<text x="274.6" y="122.1">VCC50</text>
<text x="26.7" y="126.1">BATT</text>
<text x="100.8" y="128.6">VIN</text>
<text x="215.7" y="127.3">7</text>
<text x="215.7" y="130.3">DIRB#</text>
<text x="235.9" y="129.9">M4- 8</text>
<text x="271.6" y="126.8">GND</text>
<text x="271.6" y="129.9">2</text>
<text x="46.4" y="136.2">BS</text>
<text x="122.5" y="133.7">GND</text>
<text x="180" y="132.2">GND</text>
<text x="180" y="136.3">M2+11</text>
<text x="215.7" y="136.3">BATT</text>
<text x="215.7" y="133.3">6</text>
<text x="235.9" y="134.7">GND</text>
<text x="271.6" y="135.9">3</text>
<text x="271.6" y="132.8">DIRD</text>
<text x="235.9" y="141.8">M4+12</text>
<text x="271.6" y="139.8">BATT</text>
<text x="19.1" y="145.6">VCC50</text>
<text x="51" y="151.4">GND</text>
<text x="183.6" y="153.7">8</text>
<text x="244.6" y="153.7">4</text>
<text x="179.7" y="158.8">GND</text>
<text x="183.6" y="161.3">7</text>
<text x="211.1" y="158.8">VCC50</text>
<text x="240.7" y="158.8">GND</text>
<text x="244.6" y="161.3">2</text>
<text x="272.1" y="158.8">VCC50</text>
<text x="20" y="163.2">GND</text>
</g>
<g font-size="1.4">
<text x="31.4" y="131.4">3</text>
<text x="31.4" y="126.3">1</text>
<text x="38" y="128.6">2</text>
</g>
</svg>
